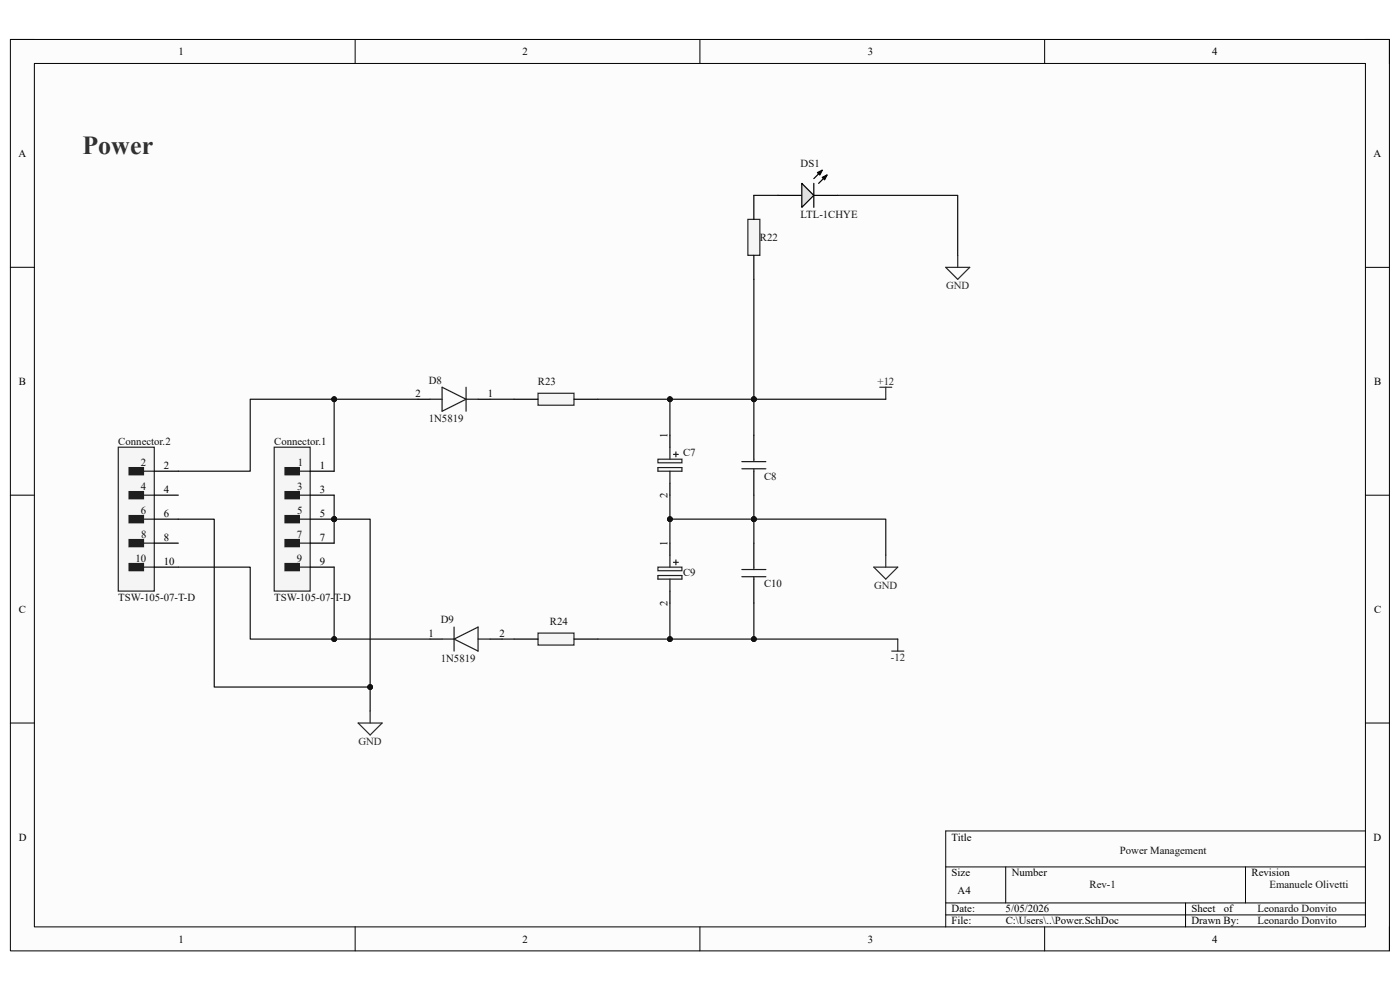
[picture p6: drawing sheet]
<svg xmlns="http://www.w3.org/2000/svg" width="297mm" height="210mm" viewBox="0 0 297 210" stroke-linecap="round" stroke-linejoin="round" font-family="sans-serif">
<path d="M2.2 8.4h292.6v193.3h-292.6z" fill-rule="evenodd" fill="#fcfcfc"/>
<path d="M2.2 8.4h292.6v193.3h-292.6z" fill="none" stroke="#000" stroke-width=".21"/>
<path d="M7.3 13.5h282.4v183.1h-282.4z" fill-rule="evenodd" fill="#fcfcfc"/>
<g fill="none" stroke="#000" stroke-width=".21">
<path d="M2.2 8.4h5.1M7.3 13.5h282.4v183.1h-282.4zM75.3 8.4v5.1M148.5 8.4v5.1M221.6 8.4v5.1M289.7 8.4h5.1v5.1M2.2 56.7h5.1M289.7 56.7h5.1M2.2 105h5.1M289.7 105.1h5.1M2.2 153.4h5.1M289.7 153.4h5.1"/>
<path d="M289.7 176.3h-89.1v20.3M75.3 196.6v5.1M148.5 196.6v5.1M200.6 183.9h89.1M200.6 191.5h89.1M200.6 194.1h89.1M213.4 183.9v7.6M221.6 196.6v5.1M251.5 191.5v5.1M264.2 183.9v7.6M294.8 196.6v5.1"/>
</g>
<circle cx="70.9" cy="110.1" r=".51" fill="#0e0e0e"/>
<circle cx="70.9" cy="110.1" r=".51" fill="none" stroke="#0e0e0e" stroke-width=".21"/>
<path d="M58.2 94.9h7.6v30.5h-7.6z" fill-rule="evenodd" fill="#f5f5f5"/>
<path d="M58.2 94.9h7.6v30.5h-7.6z" fill="none" stroke="#262626" stroke-width=".25"/>
<path d="M60.5 99.2h3v1.5h-3z" fill-rule="evenodd" fill="#1c1c1c"/>
<path d="M60.5 99.2h3v1.5h-3zM62.7 100h3.1" fill="none" stroke="#1c1c1c" stroke-width=".25"/>
<path d="M60.5 104.3h3v1.5h-3z" fill-rule="evenodd" fill="#1c1c1c"/>
<path d="M60.5 104.3h3v1.5h-3zM62.7 105h3.1" fill="none" stroke="#1c1c1c" stroke-width=".25"/>
<path d="M60.5 109.4h3v1.5h-3z" fill-rule="evenodd" fill="#1c1c1c"/>
<path d="M60.5 109.4h3v1.5h-3zM62.7 110.1h3.1" fill="none" stroke="#1c1c1c" stroke-width=".25"/>
<path d="M60.5 114.5h3v1.5h-3z" fill-rule="evenodd" fill="#1c1c1c"/>
<path d="M60.5 114.5h3v1.5h-3zM62.7 115.2h3.1" fill="none" stroke="#1c1c1c" stroke-width=".25"/>
<path d="M60.5 119.5h3v1.6h-3z" fill-rule="evenodd" fill="#1c1c1c"/>
<path d="M60.5 119.5h3v1.6h-3zM62.7 120.3h3.1" fill="none" stroke="#1c1c1c" stroke-width=".25"/>
<path d="M65.8 100h5.1M65.8 105h5.1M65.8 110.1h5.1" fill="none" stroke="#000" stroke-width=".25"/>
<circle cx="70.9" cy="110.1" r=".51" fill="#0e0e0e"/>
<circle cx="70.9" cy="110.1" r=".51" fill="none" stroke="#0e0e0e" stroke-width=".21"/>
<path d="M165 41.4h5.1M172.7 41.4h5M65.8 115.2h5.1M65.8 120.3h5.1" fill="none" stroke="#000" stroke-width=".25"/>
<path d="M186.6 82.1h2.6M187.9 82.1v2.6M187.9 117.8v2.5M185.4 120.3h5.1l-2.6 2.6zM189.2 138.1h2.5M190.5 135.6v2.5" fill="none" stroke="#262626" stroke-width=".25"/>
<path d="M170.1 38.9l2.6 2.5-2.6 2.6z" fill="#e2e2e2"/>
<path d="M170.1 38.9l2.6 2.5-2.6 2.6zM172.7 38.9v5.1M173.4 36.6l1-.5-.5 1zM174.4 37.6l1.1-.5-.6 1zM174.4 36.1l-1.7 1.8M175.5 37.1l-1.8 1.8" fill="none" stroke="#000" stroke-width=".25"/>
<path d="M173.4 36.6l1-.5-.5 1zM174.4 37.6l1.1-.5-.6 1z" fill="#000"/>
<path d="M200.6 56.7h5.1l-2.5 2.6zM203.2 54.2v2.5" fill="none" stroke="#262626" stroke-width=".25"/>
<path d="M139.6 97.4h5.1v.8h-5.1z" fill-rule="evenodd" fill="#f5f5f5"/>
<path d="M139.6 97.4h5.1v.8h-5.1z" fill="none" stroke="#262626" stroke-width=".25"/>
<path d="M88.7 84.7h2.5M101.4 84.7h2.6M142.1 92.3v2.6M159.9 92.3v5.1M159.9 100v5M142.1 102.5v2.5" fill="none" stroke="#000" stroke-width=".25"/>
<g fill="none" stroke="#1c1c1c" stroke-width=".25">
<path d="M91.2 84.7h2.6M93.8 82.1l5.1 2.6-5.1 2.5zM98.9 82.1v5.1M98.9 84.7h2.5M139.6 99.2h5.1v.8h-5.1zM142.1 94.9v2.5M142.1 100v2.5M142.9 96.4h1M143.4 95.9v1M157.4 99.4h5.1M157.4 97.9h5.1M159.9 97.4v.5"/>
<path d="M159.9 99.4v.6"/>
</g>
<path d="M114.1 83.4h7.7v2.6h-7.7z" fill-rule="evenodd" fill="#f5f5f5"/>
<path d="M114.1 83.4h7.7v2.6h-7.7z" fill="none" stroke="#262626" stroke-width=".25"/>
<path d="M109.1 84.7h5M121.8 84.7h5.1" fill="none" stroke="#000" stroke-width=".25"/>
<path d="M158.7 46.5h2.5v7.7h-2.5z" fill-rule="evenodd" fill="#f5f5f5"/>
<path d="M158.7 46.5h2.5v7.7h-2.5z" fill="none" stroke="#262626" stroke-width=".25"/>
<path d="M159.9 41.4v5.1M159.9 54.2v5.1" fill="none" stroke="#000" stroke-width=".25"/>
<path d="M114.1 134.3h7.7v2.5h-7.7z" fill-rule="evenodd" fill="#f5f5f5"/>
<path d="M114.1 134.3h7.7v2.5h-7.7z" fill="none" stroke="#262626" stroke-width=".25"/>
<path d="M109.1 135.6h5M121.8 135.6h5.1" fill="none" stroke="#000" stroke-width=".25"/>
<path d="M139.6 120.3h5.1v.8h-5.1z" fill-rule="evenodd" fill="#f5f5f5"/>
<path d="M139.6 120.3h5.1v.8h-5.1z" fill="none" stroke="#262626" stroke-width=".25"/>
<path d="M142.1 115.2v2.6M159.9 115.2v5.1M91.2 135.6h2.6M104 135.6h2.5M142.1 125.4v2.5M159.9 122.9v5" fill="none" stroke="#000" stroke-width=".25"/>
<g fill="none" stroke="#1c1c1c" stroke-width=".25">
<path d="M142.1 117.8v2.5M142.9 119.3h1M143.4 118.8v1M93.8 135.6h2.5M96.3 135.6l5.1-2.6v5.1zM96.3 133v5.1M101.4 135.6h2.6M139.6 122.1h5.1v.8h-5.1zM142.1 122.9v2.5M157.4 122.3h5.1M157.4 120.8h5.1M159.9 120.3v.5"/>
<path d="M159.9 122.3v.6"/>
</g>
<path d="M25.1 94.9h7.6v30.5h-7.6z" fill-rule="evenodd" fill="#f5f5f5"/>
<path d="M25.1 94.9h7.6v30.5h-7.6z" fill="none" stroke="#262626" stroke-width=".25"/>
<path d="M27.4 99.2h3v1.5h-3z" fill-rule="evenodd" fill="#1c1c1c"/>
<path d="M27.4 99.2h3v1.5h-3zM29.7 100h3" fill="none" stroke="#1c1c1c" stroke-width=".25"/>
<path d="M27.4 104.3h3v1.5h-3z" fill-rule="evenodd" fill="#1c1c1c"/>
<path d="M27.4 104.3h3v1.5h-3zM29.7 105h3" fill="none" stroke="#1c1c1c" stroke-width=".25"/>
<path d="M27.4 109.4h3v1.5h-3z" fill-rule="evenodd" fill="#1c1c1c"/>
<path d="M27.4 109.4h3v1.5h-3zM29.7 110.1h3" fill="none" stroke="#1c1c1c" stroke-width=".25"/>
<path d="M27.4 114.5h3v1.5h-3z" fill-rule="evenodd" fill="#1c1c1c"/>
<path d="M27.4 114.5h3v1.5h-3zM29.7 115.2h3" fill="none" stroke="#1c1c1c" stroke-width=".25"/>
<path d="M27.4 119.5h3v1.6h-3z" fill-rule="evenodd" fill="#1c1c1c"/>
<path d="M27.4 119.5h3v1.6h-3zM29.7 120.3h3" fill="none" stroke="#1c1c1c" stroke-width=".25"/>
<path d="M32.7 100h5.1M32.7 105h5.1M32.7 110.1h5.1M32.7 115.2h5.1M32.7 120.3h5.1" fill="none" stroke="#000" stroke-width=".25"/>
<path d="M76 153.4h5.1l-2.6 2.5zM78.5 150.8v2.6" fill="none" stroke="#262626" stroke-width=".25"/>
<path d="M70.9 110.1v5.1" fill="none" stroke="#0e0e0e" stroke-width=".25"/>
<circle cx="70.9" cy="110.1" r=".51" fill="#0e0e0e"/>
<circle cx="70.9" cy="110.1" r=".51" fill="none" stroke="#0e0e0e" stroke-width=".21"/>
<path d="M177.7 41.4h25.5v12.8M88.7 84.7h-17.8v15.3" fill="none" stroke="#0e0e0e" stroke-width=".25"/>
<circle cx="70.9" cy="84.7" r=".51" fill="#0e0e0e"/>
<circle cx="70.9" cy="84.7" r=".51" fill="none" stroke="#0e0e0e" stroke-width=".21"/>
<path d="M159.9 41.4h5.1M126.9 135.6h63.6" fill="none" stroke="#0e0e0e" stroke-width=".25"/>
<circle cx="142.1" cy="135.6" r=".51" fill="#0e0e0e"/>
<circle cx="142.1" cy="135.6" r=".51" fill="none" stroke="#0e0e0e" stroke-width=".21"/>
<circle cx="159.9" cy="135.6" r=".51" fill="#0e0e0e"/>
<circle cx="159.9" cy="135.6" r=".51" fill="none" stroke="#0e0e0e" stroke-width=".21"/>
<path d="M70.9 120.3v15.3h20.3" fill="none" stroke="#0e0e0e" stroke-width=".25"/>
<circle cx="70.9" cy="135.6" r=".51" fill="#0e0e0e"/>
<circle cx="70.9" cy="135.6" r=".51" fill="none" stroke="#0e0e0e" stroke-width=".21"/>
<path d="M104 84.7h5.1M106.5 135.6h2.6M142.1 127.9v7.7" fill="none" stroke="#0e0e0e" stroke-width=".25"/>
<circle cx="142.1" cy="135.6" r=".51" fill="#0e0e0e"/>
<circle cx="142.1" cy="135.6" r=".51" fill="none" stroke="#0e0e0e" stroke-width=".21"/>
<path d="M159.9 127.9v7.7" fill="none" stroke="#0e0e0e" stroke-width=".25"/>
<circle cx="159.9" cy="135.6" r=".51" fill="#0e0e0e"/>
<circle cx="159.9" cy="135.6" r=".51" fill="none" stroke="#0e0e0e" stroke-width=".21"/>
<path d="M142.1 115.2v-5.1h45.8v7.7" fill="none" stroke="#0e0e0e" stroke-width=".25"/>
<circle cx="142.1" cy="110.1" r=".51" fill="#0e0e0e"/>
<circle cx="142.1" cy="110.1" r=".51" fill="none" stroke="#0e0e0e" stroke-width=".21"/>
<circle cx="159.9" cy="110.1" r=".51" fill="#0e0e0e"/>
<circle cx="159.9" cy="110.1" r=".51" fill="none" stroke="#0e0e0e" stroke-width=".21"/>
<path d="M70.9 105v5.1h7.6v40.7" fill="none" stroke="#0e0e0e" stroke-width=".25"/>
<circle cx="70.9" cy="110.1" r=".51" fill="#0e0e0e"/>
<circle cx="70.9" cy="110.1" r=".51" fill="none" stroke="#0e0e0e" stroke-width=".21"/>
<circle cx="78.5" cy="145.7" r=".51" fill="#0e0e0e"/>
<circle cx="78.5" cy="145.7" r=".51" fill="none" stroke="#0e0e0e" stroke-width=".21"/>
<path d="M70.9 84.7h-17.8v15.3h-15.3" fill="none" stroke="#0e0e0e" stroke-width=".25"/>
<circle cx="70.9" cy="84.7" r=".51" fill="#0e0e0e"/>
<circle cx="70.9" cy="84.7" r=".51" fill="none" stroke="#0e0e0e" stroke-width=".21"/>
<path d="M37.8 120.3h15.3v15.3h17.8" fill="none" stroke="#0e0e0e" stroke-width=".25"/>
<circle cx="70.9" cy="135.6" r=".51" fill="#0e0e0e"/>
<circle cx="70.9" cy="135.6" r=".51" fill="none" stroke="#0e0e0e" stroke-width=".21"/>
<path d="M37.8 110.1h7.7v35.6h33" fill="none" stroke="#0e0e0e" stroke-width=".25"/>
<circle cx="78.5" cy="145.7" r=".51" fill="#0e0e0e"/>
<circle cx="78.5" cy="145.7" r=".51" fill="none" stroke="#0e0e0e" stroke-width=".21"/>
<path d="M142.1 84.7v7.6" fill="none" stroke="#0e0e0e" stroke-width=".25"/>
<circle cx="142.1" cy="84.7" r=".51" fill="#0e0e0e"/>
<circle cx="142.1" cy="84.7" r=".51" fill="none" stroke="#0e0e0e" stroke-width=".21"/>
<path d="M159.9 84.7v7.6" fill="none" stroke="#0e0e0e" stroke-width=".25"/>
<circle cx="159.9" cy="84.7" r=".51" fill="#0e0e0e"/>
<circle cx="159.9" cy="84.7" r=".51" fill="none" stroke="#0e0e0e" stroke-width=".21"/>
<path d="M159.9 59.3v25.4" fill="none" stroke="#0e0e0e" stroke-width=".25"/>
<circle cx="159.9" cy="84.7" r=".51" fill="#0e0e0e"/>
<circle cx="159.9" cy="84.7" r=".51" fill="none" stroke="#0e0e0e" stroke-width=".21"/>
<path d="M126.9 84.7h61" fill="none" stroke="#0e0e0e" stroke-width=".25"/>
<circle cx="142.1" cy="84.7" r=".51" fill="#0e0e0e"/>
<circle cx="142.1" cy="84.7" r=".51" fill="none" stroke="#0e0e0e" stroke-width=".21"/>
<circle cx="159.9" cy="84.7" r=".51" fill="#0e0e0e"/>
<circle cx="159.9" cy="84.7" r=".51" fill="none" stroke="#0e0e0e" stroke-width=".21"/>
<path d="M142.1 105v5.1" fill="none" stroke="#0e0e0e" stroke-width=".25"/>
<circle cx="142.1" cy="110.1" r=".51" fill="#0e0e0e"/>
<circle cx="142.1" cy="110.1" r=".51" fill="none" stroke="#0e0e0e" stroke-width=".21"/>
<path d="M159.9 105v5.1" fill="none" stroke="#0e0e0e" stroke-width=".25"/>
<circle cx="159.9" cy="110.1" r=".51" fill="#0e0e0e"/>
<circle cx="159.9" cy="110.1" r=".51" fill="none" stroke="#0e0e0e" stroke-width=".21"/>
<path d="M159.9 110.1v5.1" fill="none" stroke="#0e0e0e" stroke-width=".25"/>
<circle cx="159.9" cy="110.1" r=".51" fill="#0e0e0e"/>
<circle cx="159.9" cy="110.1" r=".51" fill="none" stroke="#0e0e0e" stroke-width=".21"/>
<text font-size="5.5" fill="#2e2e2e" x="17.5" y="32.6">Power</text>
<g font-size="2.3">
<text x="37.9" y="11.7">1</text>
<text x="110.9" y="11.7">2</text>
<text x="184.1" y="11.7">3</text>
<text x="257.1" y="11.7">4</text>
<text x="3.9" y="33.3">A</text>
<text x="291.4" y="33.3">A</text>
<text x="4" y="81.6">B</text>
<text x="291.5" y="81.6">B</text>
<text x="88.1" y="84.2">2</text>
<text x="103.5" y="84.2">1</text>
<text x="141.6" y="92.8" transform="rotate(-90 141.6 92.8)">1</text>
<text x="34.8" y="99.4">2</text>
<text x="67.8" y="99.4">1</text>
<text x="34.8" y="104.5">4</text>
<text x="67.8" y="104.5">3</text>
<text x="141.6" y="105.6" transform="rotate(-90 141.6 105.6)">2</text>
<text x="34.8" y="109.6">6</text>
<text x="67.8" y="109.6">5</text>
<text x="34.8" y="114.7">8</text>
<text x="34.8" y="119.8">10</text>
<text x="67.8" y="114.7">7</text>
<text x="67.8" y="119.8">9</text>
<text x="141.6" y="115.7" transform="rotate(-90 141.6 115.7)">1</text>
<text x="4" y="130">C</text>
<text x="141.6" y="128.5" transform="rotate(-90 141.6 128.5)">2</text>
<text x="291.5" y="130">C</text>
<text x="90.9" y="135">1</text>
<text x="106" y="135">2</text>
<text x="4" y="178.3">D</text>
<text x="201.9" y="178.3">Title</text>
<text x="291.4" y="178.3">D</text>
<text x="201.9" y="185.9">Size</text>
<text x="214.6" y="185.9">Number</text>
<text x="265.5" y="185.9">Revision</text>
<text x="203.2" y="189.7">A4</text>
<text x="201.9" y="193.5">Date:</text>
<text x="201.9" y="196.1">File:</text>
<text x="213.3" y="193.5">5/05/2026</text>
<text x="213.4" y="196.1">C:\Users\..\Power.SchDoc</text>
<text x="252.8" y="196.1">Drawn By:</text>
<text x="252.8" y="193.5">Sheet</text>
<text x="259.6" y="193.5">of</text>
<text x="37.9" y="199.9">1</text>
<text x="110.9" y="199.9">2</text>
<text x="184.1" y="199.9">3</text>
<text x="257.1" y="199.9">4</text>
</g>
<g font-size="2.3" fill="#0e0e0e">
<text x="169.8" y="35.3">DS1</text>
<text x="169.8" y="46.3">LTL-1CHYE</text>
<text x="161.2" y="51.1">R22</text>
<text x="91" y="81.4">D8</text>
<text x="114.1" y="81.6">R23</text>
<text x="91" y="89.5">1N5819</text>
<text x="25.1" y="94.4">Connector.2</text>
<text x="58.2" y="94.4">Connector.1</text>
<text x="29.9" y="98.9">2</text>
<text x="63.2" y="98.9">1</text>
<text x="144.9" y="96.6">C7</text>
<text x="162.1" y="101.7">C8</text>
<text x="29.9" y="104">4</text>
<text x="63.1" y="104">3</text>
<text x="29.9" y="109.1">6</text>
<text x="63" y="109.1">5</text>
<text x="28.7" y="119.3">10</text>
<text x="29.9" y="114.2">8</text>
<text x="62.9" y="119.3">9</text>
<text x="63" y="114.2">7</text>
<text x="144.9" y="122.1">C9</text>
<text x="162.1" y="124.6">C10</text>
<text x="25.1" y="127.4">TSW-105-07-T-D</text>
<text x="58.2" y="127.4">TSW-105-07-T-D</text>
<text x="93.5" y="132.2">D9</text>
<text x="116.7" y="132.5">R24</text>
<text x="93.5" y="140.4">1N5819</text>
<text x="237.6" y="181.2">Power Management</text>
<text x="231.1" y="188.5">Rev-1</text>
<text x="269.3" y="188.5">Emanuele Olivetti</text>
<text x="266.8" y="193.5">Leonardo Donvito</text>
<text x="266.8" y="196.1">Leonardo Donvito</text>
</g>
<g font-size="2.3" fill="#262626">
<text x="200.7" y="61.3">GND</text>
<text x="186.2" y="81.6">+12</text>
<text x="185.5" y="124.9">GND</text>
<text x="189" y="140.1">-12</text>
<text x="76.1" y="157.9">GND</text>
</g>
</svg>
